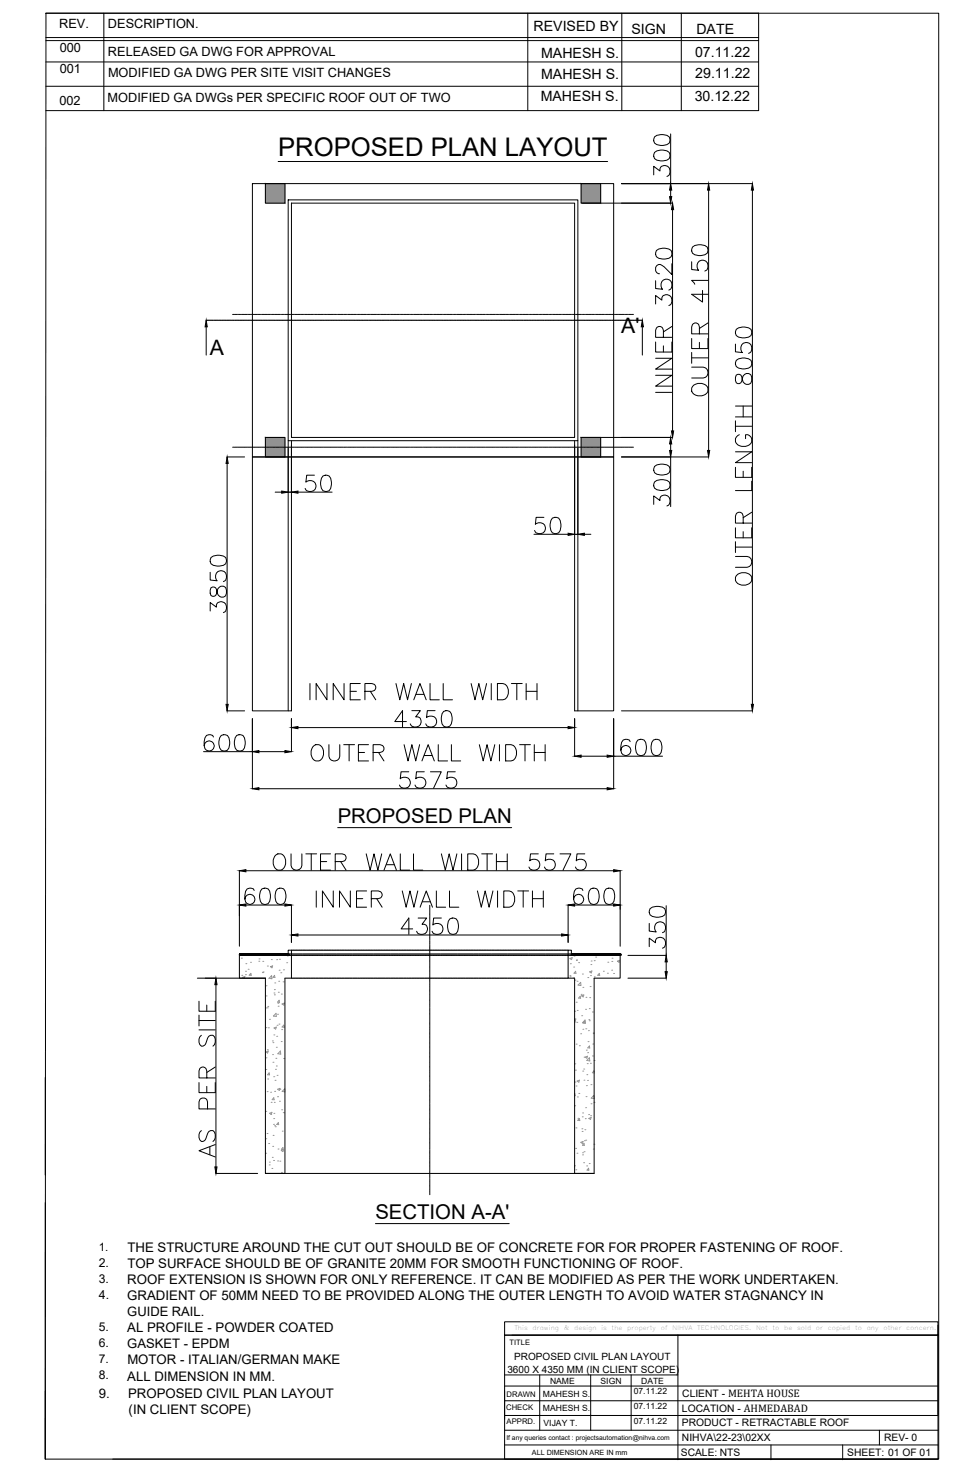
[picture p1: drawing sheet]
<svg xmlns="http://www.w3.org/2000/svg" width="610mm" height="914mm" viewBox="0 0 610 914" stroke-linecap="round" stroke-linejoin="round" font-family="sans-serif">
<!-- layer: 0 -->
<g fill="#939598" stroke="#939598" stroke-width=".62">
<path d="M166 273l12 12v-12zM166 273l12 12h-12z"/>
<path d="M363 273l12 12v-12zM363 273l12 12h-12z"/>
<path d="M166 115l12 12v-12zM166 115l12 12h-12z"/>
<path d="M363 115l12 12v-12zM363 115l12 12h-12z"/>
</g>
<g fill="none" stroke="#000" stroke-width=".62">
<path d="M29 8h557v903h-558zM29 8h445v61h-445M65 8v61M330 8v61M388 8v61M426 8v61M29 39h445M29 23h445M29 25h445M29 54h445M409 95a8 8 0 0 1 9 0 3 3 0 0 1-1 5 9 9 0 0 1-8-1l-1-1zM409 86a8 8 0 0 1 9 0 3 3 0 0 1-1 4 8 8 0 0 1-8-1l-1-1z"/>
<path d="M419 84v31M158 115h225v170h-225zM166 115h12v12h-12zM363 115h12v12h-12zM388 115h82M408 109v-5l4 3a3 3 0 0 1 4-4 3 3 0 0 1 2 5v1l-1 1M419 119v4M443 119v162M470 119v321M180 125h181v150h-181zM182 127h177v146h-177zM364 127h56"/>
<path d="M420 131v138M410 156a8 8 0 0 1 9 0 3 3 0 0 1-1 5 9 9 0 0 1-8-1l-1-1zM433 154a8 8 0 0 1 9 0 3 3 0 0 1-2 5 8 8 0 0 1-7-1l-1-1zM409 175v5l5 1a4 4 0 0 1 0-6 4 4 0 0 1 5 1 4 4 0 0 1-1 5M420 165v6l-5-4a3 3 0 0 0-5-1l-1 1v2l1 2h2M432 163v5l4 1a4 4 0 0 1 0-6 4 4 0 0 1 6 1 4 4 0 0 1-2 5M442 175h-10l2 3M409 190v-5l4 2a3 3 0 0 1 4-3 3 3 0 0 1 3 4l-1 2-1 1M439 181v8l-7-5h10M129 204v18M401 204v18M409 214v6h11v-6"/>
<path d="M414 211v-6a2.3 2.3 0 0 0-4 0l-1 6h11M414 216v4M420 204l-6 3M432 211v7h10v-7M437 209l-1-6a2.3 2.3 0 0 0-3 0l-1 6h10M437 214v4M442 202l-5 3M459 215v5h5a4 4 0 0 1 0-5 4 4 0 0 1 5 1 4 4 0 0 1-1 5M460 206a8 8 0 0 1 9 0 3 3 0 0 1-1 5 8 8 0 0 1-8-1l-1-2zM409 234h11l-11 7h11M409 224h11l-11 7h11M432 229h7a3 3 0 0 1 3 4 3 3 0 0 1-3 3h-7"/>
<path d="M432 224h10M432 220v7M460 234a4 4 0 0 0 1 6h1a5 5 0 0 0 2-5 2.8 2.8 0 0 1 3-2 2.8 2.8 0 0 1 3 3v2a2.9 2.9 0 0 1-4 2 2.9 2.9 0 0 1-2-3l-1-2a2.1 2.1 0 0 0-3-1zM460 225a8 8 0 0 1 9 0 3 3 0 0 1-1 5 8 8 0 0 1-8-1l-1-2zM409 245h11M433 240a5 5 0 0 1 6 0 5 5 0 0 1 3 4 6 6 0 0 1-10 0v-2zM459 254h11M464 254v6M166 273h12v12h-12zM180 275v169M182 275v169h-24v-159h225v159h-24v-169M361 275v169"/>
<path d="M363 273h12v12h-12zM364 273h56M419 277v4M459 263v7M459 266h11M459 260h11M462 272a4 4 0 0 0-3 4 4 4 0 0 0 4 3 4 4 0 0 0 5-1 4 4 0 0 0 1-5l-2-1h-1v2M142 285h11M142 289v151M196 297h-4l-1 4a4 4 0 0 1 5 0 4 4 0 0 1 0 5 4 4 0 0 1-5-1M202 297a3 3 0 0 1 5 2 9 9 0 0 1-1 7 3 3 0 0 1-5-1 8 8 0 0 1 1-8zM388 285h55"/>
<path d="M409 291a8 8 0 0 1 9 0 3 3 0 0 1-1 5 9 9 0 0 1-8-1l-1-1zM419 285v31M459 292v6h11v-6M459 282h11l-11 7h11M464 294v4M172 307h4M180 307h2M186 307h21M408 315v-5l4 3a3 3 0 0 1 4-4 3 3 0 0 1 2 5v1l-1 1M409 301a8 8 0 0 1 9 0 3 3 0 0 1-1 5 8 8 0 0 1-8-1l-1-2zM470 301v5h-11M470 320l-6 3"/>
<path d="M334 334h21M340 323h-5l-1 4a4 4 0 0 1 6 0 4 4 0 0 1-1 6 4 4 0 0 1-5-2M345 324a3 3 0 0 1 5 1 9 9 0 0 1-1 8 3 3 0 0 1-5-2 8 8 0 0 1 1-7zM359 334h2M365 334h4M459 330v6h11v-6M459 338v7M464 327v-6a2.3 2.3 0 0 0-4 0l-1 6h11M464 332v4M131 357v5l5 1a4 4 0 0 1 0-6 4 4 0 0 1 5 1 4 4 0 0 1-1 5M132 348a8 8 0 0 1 9 0 3 3 0 0 1-1 5 9 9 0 0 1-8-1l-1-1zM459 348h8a3 3 0 0 1 3 3 3 3 0 0 1-3 3h-8"/>
<path d="M459 342h11M461 359a5 5 0 0 1 5-1 5 5 0 0 1 4 5 6 6 0 0 1-11 0v-2zM132 367a4 4 0 0 0 1 5h1a5 5 0 0 0 2-4 2.8 2.8 0 0 1 3-2 2.8 2.8 0 0 1 2 3v2a2.9 2.9 0 0 1-3 2 2.9 2.9 0 0 1-2-3l-1-2a2.1 2.1 0 0 0-3-1zM131 382v-6l4 3a3 3 0 0 1 4-3 3 3 0 0 1 2 4v2l-1 1M194 427v10M204 427v10l-7-10v10M215 427v10l-7-10v10M219 432h4M225 427h-6v10h6M228 432l6-1a2.4 2.4 0 0 0 0-4h-6v10M231 432l4 5M247 427l3 10 2-10 3 10 2-10"/>
<path d="M258 437l4-10 4 10M260 434h5M269 427v10h5M277 427v10h6M294 427l3 10 2-10 2 10 3-10M307 427v10M311 427h3a5 5 0 0 1 4 5 5 5 0 0 1-4 5h-3zM319 427h7M323 427v10M329 432h6M329 427v10M335 427v10"/>
<path d="M138 459a3 3 0 0 1 5 2 9 9 0 0 1-1 8 3 3 0 0 1-5-2 8 8 0 0 1 1-8zM142 444h11M148 459a3 3 0 0 1 5 2 9 9 0 0 1-1 8 3 3 0 0 1-5-2 9 9 0 0 1 1-8zM158 449v44M182 449v21M186 454h169M254 451h-7l4-7v10M257 444h6l-3 4a3 3 0 0 1 3 4 3 3 0 0 1-4 2h-2l-1-2M272 444h-5l-1 4a4 4 0 0 1 6 0 4 4 0 0 1-1 6 4 4 0 0 1-5-2M277 444a3 3 0 0 1 5 2 8 8 0 0 1-1 8 3 3 0 0 1-5-2 9 9 0 0 1 1-8zM359 449v23M383 449v44"/>
<path d="M388 444h82M127 469h31M133 460a3 3 0 0 0-4-1 8 8 0 0 0 0 10 3 3 0 0 0 5-2 3 3 0 0 0-3-4 3 3 0 0 0-3 3M162 469h16M195 467a4 4 0 0 1 5-2 4 4 0 0 1 2 4 4 4 0 0 1-1 5 4 4 0 0 1-5 1 6 6 0 0 1-1-8zM205 465v7a3 3 0 0 0 4 3 3 3 0 0 0 3-3v-7M215 465h6M218 465v10M224 470h4M230 465h-6v10h6M233 470l6-1a2.3 2.3 0 0 0 0-3l-6-1v10M236 470l4 5"/>
<path d="M252 465l3 10 2-10 3 10 2-10M264 475l3-10 4 10M265 472h5M274 465v10h6M282 465v10h6M299 465l3 10 2-10 3 10 2-10M312 465v10M316 465h3a5 5 0 0 1 4 5 5 5 0 0 1-4 5h-3zM325 465h6M328 465v10M334 470h6M334 465v10"/>
<path d="M340 465v10M363 472h16M383 472h31M394 463a2.9 2.9 0 0 0-3-1 2.9 2.9 0 0 0-3 2 7 7 0 0 0 1 7 3 3 0 0 0 5-1 3 3 0 0 0-2-4 3 3 0 0 0-4 3M398 462a3 3 0 0 1 5 2 9 9 0 0 1-1 7 3 3 0 0 1-5-1 9 9 0 0 1 1-8zM408 462a3 3 0 0 1 5 2 8 8 0 0 1-1 7 3 3 0 0 1-5-1 9 9 0 0 1 1-8zM162 493h217M255 482h-5v4a4 4 0 0 1 5 0 4 4 0 0 1 0 6 4 4 0 0 1-5-2M265 482h-5v4a4 4 0 0 1 5 0 4 4 0 0 1-1 6 4 4 0 0 1-5-2M269 482h7l-5 10M284 482h-4l-1 4a4 4 0 0 1 5 0 4 4 0 0 1 0 6 4 4 0 0 1-5-2M211 517h109"/>
<path d="M172 535a4 4 0 0 1 4-2 4 4 0 0 1 2 4 4 4 0 0 1-1 5 4 4 0 0 1-4 1 6 6 0 0 1-1-8zM182 533v8a3 3 0 0 0 3 3 3 3 0 0 0 4-3v-8M191 533h7M194 533v10M200 538h4M206 533h-6v10h6M209 538h6a2.4 2.4 0 0 0 0-4l-6-1v10M213 538l3 5M229 533l2 10 3-10 2 10 2-10M250 533v10h6M258 533v10h6M276 533l2 10 3-10 2 10 2-10"/>
<path d="M288 533v10M292 533h4a5 5 0 0 1 3 5 5 5 0 0 1-3 5h-4zM301 533h7M304 533v10M310 538h7M310 533v10M317 533v10M336 533h-5v5a4 4 0 0 1 5 0 4 4 0 0 1 0 5 4 4 0 0 1-6-1M346 533h-5v5a4 4 0 0 1 5 0 4 4 0 0 1-1 5 4 4 0 0 1-5-1M350 533h7l-5 10M365 533h-5v5a4 4 0 0 1 5 0 4 4 0 0 1 0 5 4 4 0 0 1-6-1M150 544v47"/>
<path d="M154 544h229M159 556a2.9 2.9 0 0 0-3-1 2.9 2.9 0 0 0-3 2 7 7 0 0 0 1 7 3 3 0 0 0 5-1 3 3 0 0 0-2-4 3 3 0 0 0-4 3M164 555a3 3 0 0 1 4 2 9 9 0 0 1-1 7 3 3 0 0 1-4-1 8 8 0 0 1 1-8zM173 555a3 3 0 0 1 5 2 8 8 0 0 1-1 7 3 3 0 0 1-5-1 9 9 0 0 1 1-8zM198 556v11M208 556v11l-7-11v11M219 556v11l-7-11v11M229 556h-6v11h6M240 543l4-10 4 10M241 540h5M251 556l3 11 2-11 3 11 2-11M273 556v11h5"/>
<path d="M281 556v11h6M298 556l3 11 2-11 2 11 3-11M311 556v11M315 556h3a5 5 0 0 1 4 6 5 5 0 0 1-4 5h-3zM323 556h7M327 556v11M333 556v11M339 556v11M364 556a2.9 2.9 0 0 0-3-1 2.9 2.9 0 0 0-2 2 7 7 0 0 0 1 7 3 3 0 0 0 4-1 3 3 0 0 0-2-4 3 3 0 0 0-4 3M369 555a3 3 0 0 1 5 2 9 9 0 0 1-1 7 3 3 0 0 1-5-1 8 8 0 0 1 1-8zM379 555a3 3 0 0 1 4 2 9 9 0 0 1-1 7 3 3 0 0 1-4-1 9 9 0 0 1 1-8zM387 544v47"/>
<path d="M154 565h24M182 565v24M223 561h4M232 561h6a2.3 2.3 0 0 0 0-4l-6-1v11M235 561l4 6M261 573h5l-2 4a3 3 0 0 1 3 4 3 3 0 0 1-4 3l-2-1-1-1M262 567l4-11 4 11M264 563h5M276 573h-5l-1 5a4 4 0 0 1 6 0 4 4 0 0 1-1 5 4 4 0 0 1-5-1M281 574a3 3 0 0 1 5 1 9 9 0 0 1-1 8 3 3 0 0 1-5-1 9 9 0 0 1 1-8zM333 561h6M355 565v24"/>
<path d="M359 565h24M406 577v5h4a4 4 0 0 1 0-5 4 4 0 0 1 5 0 4 4 0 0 1-1 6M406 568a8 8 0 0 1 9 0 3 3 0 0 1-1 4 8 8 0 0 1-8-1v-1zM416 566v31M150 596h.1M150 596h30v1h-30zM150 597h.1M150 596v1M150 596h1M151 596h.1M151 597h.1M151 597h-1"/>
<path d="M151 596h-1M151 596v1M151 596l-1 1M152 596h.1M152 597h.1M152 596l-1 1M152 596h-1M152 596v1M153 596h.1M153 596h-1M153 596l-1 1M153 597h.1"/>
<path d="M153 596v1M153 596l-1 1 2-1M154 596h.1M154 596h-1M154 597h-1M154 597h.1M154 596l-1 1M154 596v1M155 596l-1 1M155 596h-1M155 596h.1M155 597h.1"/>
<path d="M155 597h-1M155 596v1M156 596h.1M156 596l-1 1M156 597h.1M156 596v1M156 596h-1M157 596h.1M157 596h-1M157 596v1M157 596l-1 1M157 597h.1"/>
<path d="M157 596l-1 1 1-1M158 596h.1M158 597h.1M158 596l-1 1M158 596h-1M158 596l-1 1 1-1M158 596v1M159 596h.1M159 597h.1M159 596h-1M159 597h-1M159 596l-1 1"/>
<path d="M159 596v1M160 596h.1M160 596l-1 1M160 596h-1M160 597h.1M160 596v1M161 597h.1M161 596l-1 1M161 596h-1M161 596h.1M161 596v1M162 596h.1"/>
<path d="M162 596h-1M162 597h.1M162 596l-1 1M162 596l-1 1 1-1M162 596v1M163 596h.1M163 596l-1 1M163 597h.1M163 596v1M164 597h.1M164 596h.1M164 596l-1 1"/>
<path d="M164 596h-1M164 596v1M165 596h.1M165 597h.1M165 596l-1 1M165 596h-1M165 596v1M166 596h.1M166 596h-1M166 597h.1M166 596l-1 1M166 596v1"/>
<path d="M167 596h.1M167 596h-1M167 596l-1 1M167 597h.1M167 596v1M168 597h.1M168 596h.1M168 596h-1M168 597h-1M168 596l-1 1M168 596v1M169 596h.1"/>
<path d="M169 597h.1M169 596h-1M169 596l-1 1M169 596v1M170 596h.1M170 596l-1 1M170 597h.1M170 596v1M171 597h.1M171 596h.1M171 596h-1M171 596l-1 1"/>
<path d="M171 596v1M172 596h.1M172 597h.1M172 596h-1M172 596l-1 1M172 597l1-1-1 1M172 596v1M173 596h.1M173 596h-1M173 597h.1M173 596v1M173 596l-1 1"/>
<path d="M174 596h.1M174 596h-1M174 597h.1M174 596l-1 1M174 596v1M175 596h.1M175 596l-1 1M175 597h-1M175 597h.1M175 596v1M175 596h1M176 596h.1"/>
<path d="M176 597h.1M176 596h-1M176 596l-1 1M176 596v1M177 596h.1M177 596l-1 1M177 597h.1M177 596l-1 1 1-1v1M177 596h1M177 596v1M178 597h.1M178 596h-1"/>
<path d="M178 596h.1M178 596l-1 1M178 596v1M178 596h1M179 596h-1M179 597h-1M179 596h.1M179 597h.1M179 596v1M179 596l-1 1M180 596h.1M180 596h-1"/>
<path d="M180 597h.1M180 596l-1 1M180 597v-4h2v18h-4v122h-12v-122M180 597h-30v14h16M186 584h165M258 580h-7l4-7v11M355 593h2v4h30v14h-16v122h-12v-122h-4zM357 596h.1M357 596h30v1h-30zM357 597h.1M357 596v1M358 596h-1"/>
<path d="M358 597h.1M358 596h.1M358 596l-1 1M358 596v1M359 596h.1M359 596l-1 1M359 597h.1M359 596h-1M359 596v1M360 596h.1M360 597h.1M360 596h-1"/>
<path d="M360 596l-1 1M360 596v1M360 597l1-1v1M361 596h.1M361 597h.1M361 596l-1 1M361 596h-1M361 596v1M362 596h.1M362 597h.1M362 596h-1M362 597h-1"/>
<path d="M362 596l-1 1M362 596v1M363 597h.1M363 596h.1M363 596h-1M363 596l-1 1M363 596v1M364 596h.1M364 596h-1M364 597h.1M364 596l-1 1M364 596v1"/>
<path d="M365 597h.1M365 596h.1M365 597h-1M365 596h-1M365 596v1M365 596l-1 1M366 596h.1M366 597h.1M366 597h-1M366 596l-1 1M366 596h-1M366 596v1"/>
<path d="M367 596h.1M367 597h-1M367 597h.1M367 596l-1 1M367 596v1M368 596h.1M368 597h.1M368 596h-1M368 596l-1 1M368 596v1M369 596h.1M369 597h.1"/>
<path d="M369 596l-2 1M369 596h-1M369 596l-1 1M369 596v1M370 596h.1M370 596h-1M370 596l-1 1M370 597h.1M370 596v1M371 596h.1M371 596h-1M371 596l-1 1"/>
<path d="M371 597h.1M371 596v1M372 596h.1M372 597h-1M372 597h.1M372 596h-1M372 596l-1 1M372 596v1M373 596h.1M373 596l-1 1M373 597h.1M373 596v1"/>
<path d="M374 596h.1M374 596l-1 1M374 597h.1M374 596h-1M374 596v1M375 596h.1M375 596l-1 1M375 596h-1M375 596v1M375 597h.1M375 596l-1 1 1-1M376 596h.1"/>
<path d="M376 597h.1M376 596l-1 1M376 596h-1M376 597h-1M376 596v1M377 596h.1M377 597h.1M377 596l-1 1M377 596h-1M377 596v1M378 596h.1M378 596h-1"/>
<path d="M378 596l-1 1M378 597h.1M378 596v1M379 596h.1M379 597h-1M379 596l-1 1M379 597h.1M379 596v1M380 596h.1M380 596l-1 1M380 597h.1M380 597h-1"/>
<path d="M380 596v1M381 597h.1M381 596l-1 1M381 596h.1M381 596v1M381 596h-1M382 596h.1M382 596h-1M382 597h.1M382 596l-1 1M382 596v1M383 596h.1"/>
<path d="M383 597h.1M383 596l-1 1M383 596h-1M383 596v1M384 597h.1M384 596h.1M384 596h-1M384 596l-1 1 1-1v1M385 596h.1M385 596l-1 1M385 596h-1M385 597h.1"/>
<path d="M385 596v1M386 596h.1M386 597h.1M386 596h-1M386 596v1M386 596l-1 1M387 596h.1M387 596h-1M387 597h.1M387 597h-1M387 596l-1 1M387 596v1"/>
<path d="M392 597h24M406 591v-5l3 3a3 3 0 0 1 4-4 3 3 0 0 1 3 5l-1 1-1 1M123 611h43M135 615v114M392 611h24M416 601v6M124 625v7h10v-7M124 637h10M124 634v7M129 628v4M124 643h10M126 647a4 4 0 0 0-2 3 4 4 0 0 0 3 3l1-1 2-3a2.5 2.5 0 0 1 2-2 2.5 2.5 0 0 1 2 1 5 5 0 0 1-1 5"/>
<path d="M28 673v61M124 676v6h10v-6M129 673v-6a2.3 2.3 0 0 0-4 0l-1 6h10M129 679v3M134 666l-5 4M130 693v-5a2.7 2.7 0 0 0-3-2 2.7 2.7 0 0 0-3 2v5h10M126 706a4 4 0 0 0-2 4 4 4 0 0 0 3 3l1-1 2-4a2.5 2.5 0 0 1 1-2 2.5 2.5 0 0 1 3 1 5 5 0 0 1-1 6M131 716v5M134 715l-10 4 10 4M135 733h26M166 733h205M28 751v160"/>
<path d="M234 764h84M315 826h271v8h-271zM315 834h271v77h-271zM320 834h266M423 834v78M586 828v56M315 859h108M337 859v34M369 859v34M394 859v34M315 869v18M315 875h271"/>
<path d="M315 866h271M315 893h271M315 884h271M549 893v10M70 911h516M315 903h271M482 903v9M526 903v9"/>
</g>
<g fill="#000" stroke="#000" stroke-width=".62">
<path d="M419 115l1 4h-2zM443 115v4h-1zM470 115l1 4h-2zM418 123h2l-1 4zM420 127l1 4h-2zM129 200v4h-1zM401 200l1 4h-1zM419 273l1 4h-2zM419 269h2l-1 4zM142 285l1 4h-2zM418 281h2l-1 4zM442 281h1v4z"/>
<path d="M176 307h4l-4 1zM182 307h4v1zM355 333l4 1h-4zM361 334l4-1v1zM141 440h2l-1 4zM469 440h2l-1 4zM182 454h4v1zM355 454h4l-4 1zM158 469h4v1zM178 469h4l-4 1zM359 472h4v1zM379 472h4l-4 1z"/>
<path d="M158 493l4-1v1zM379 492l4 1h-4zM150 544l4-1v2zM383 543l4 1-4 1zM150 565h4v1zM178 565h4l-4 1zM355 565h4v1zM383 565h4l-4 1zM182 584l4-1v2zM351 583l4 1-4 1zM135 611l1 4h-2zM415 607h2l-1 4z"/>
<path d="M416 597l1 4h-2zM134 729h2l-1 4z"/>
</g>
<!-- layer: OSY -->
<g fill="none" stroke="#000" stroke-width=".62">
<path d="M145 196h1M146 196h1M147 196h1M148 196h1M149 196h1M151 196h.1M151 196h1M153 196h.1M153 196h1M155 196h.1M155 196h1M157 196h.1"/>
<path d="M157 196h2M159 196h.1M159 196h2M161 196h.1M161 196h2M163 196h.1M163 196h2M165 196h.1M166 196h1M167 196h.1M168 196h1M169 196h.1"/>
<path d="M170 196h1M171 196h.1M172 196h1M173 196h1M174 196h1M175 196h1M176 196h1M177 196h1M178 196h1M179 196h1M180 196h1M182 196h.1"/>
<path d="M182 196h1M184 196h.1M184 196h1M186 196h.1M186 196h1M188 196h.1M188 196h2M190 196h.1M190 196h2M192 196h.1M192 196h2M194 196h.1"/>
<path d="M194 196h2M196 196h.1M197 196h1M198 196h.1M199 196h1M200 196h.1M201 196h1M202 196h.1M203 196h1M204 196h1M205 196h1M206 196h1"/>
<path d="M207 196h1M208 196h1M209 196h1M210 196h1M211 196h1M213 196h.1M213 196h1M215 196h.1M215 196h1M217 196h.1M217 196h1M219 196h.1"/>
<path d="M219 196h2M221 196h.1M221 196h2M223 196h.1M223 196h2M225 196h.1M225 196h2M227 196h.1M227 196h2M229 196h.1M230 196h1M231 196h.1"/>
<path d="M232 196h1M233 196h.1M234 196h1M235 196h1M236 196h1M237 196h1M238 196h1M239 196h1M240 196h1M241 196h1M242 196h1M244 196h.1"/>
<path d="M244 196h1M246 196h.1M246 196h1M248 196h.1M248 196h1M250 196h.1M250 196h2M252 196h.1M252 196h2M254 196h.1M254 196h2M256 196h.1"/>
<path d="M256 196h2M258 196h.1M258 196h2M260 196h.1M261 196h1M262 196h.1M263 196h1M264 196h.1M265 196h1M266 196h.1M267 196h1M268 196h1"/>
<path d="M269 196h1M270 196h1M271 196h1M272 196h1M273 196h1M274 196h1M275 196h1M277 196h.1M277 196h1M279 196h.1M279 196h1M281 196h.1"/>
<path d="M281 196h1M283 196h.1M283 196h2M285 196h.1M285 196h2M287 196h.1M287 196h2M289 196h.1M289 196h2M291 196h.1M292 196h1M293 196h.1"/>
<path d="M294 196h1M295 196h.1M296 196h1M297 196h.1M298 196h1M299 196h1M300 196h1M301 196h1M302 196h1M303 196h1M304 196h1M305 196h1"/>
<path d="M306 196h1M308 196h.1M308 196h1M310 196h.1M310 196h1M312 196h.1M312 196h1M314 196h.1M314 196h2M316 196h.1M316 196h2M318 196h.1"/>
<path d="M318 196h2M320 196h.1M320 196h2M322 196h.1M322 196h2M324 196h.1M325 196h1M326 196h.1M327 196h1M328 196h.1M329 196h1M330 196h.1"/>
<path d="M331 196h1M332 196h1M333 196h1M334 196h1M335 196h1M336 196h1M337 196h1M338 196h1M339 196h1M341 196h.1M341 196h1M343 196h.1"/>
<path d="M343 196h1M345 196h.1M345 196h1M347 196h.1M347 196h2M349 196h.1M349 196h2M351 196h.1M351 196h2M353 196h.1M353 196h2M355 196h.1"/>
<path d="M356 196h1M357 196h.1M358 196h1M359 196h.1M360 196h1M361 196h.1M362 196h1M363 196h1M364 196h1M365 196h1M366 196h1M367 196h1"/>
<path d="M368 196h1M369 196h1M370 196h1M372 196h.1M372 196h1M374 196h.1M374 196h1M376 196h.1M376 196h1M378 196h.1M378 196h2M380 196h.1"/>
<path d="M380 196h2M382 196h.1M382 196h2M384 196h.1M384 196h2M386 196h.1M387 196h1M388 196h.1M389 196h1M390 196h.1M391 196h1M392 196h.1"/>
<path d="M393 196h1M394 196h1M395 196h1M145 279h1M146 279h1M147 279h1M148 279h1M149 279h1M151 279h.1M151 279h1M153 279h.1M153 279h1"/>
<path d="M155 279h.1M155 279h1M157 279h.1M157 279h2M159 279h.1M159 279h2M161 279h.1M161 279h2M163 279h.1M163 279h2M165 279h.1M166 279h1"/>
<path d="M167 279h.1M168 279h1M169 279h.1M170 279h1M171 279h.1M172 279h1M173 279h1M174 279h1M175 279h1M176 279h1M177 279h1M178 279h1"/>
<path d="M179 279h1M180 279h1M182 279h.1M182 279h1M184 279h.1M184 279h1M186 279h.1M186 279h1M188 279h.1M188 279h2M190 279h.1M190 279h2"/>
<path d="M192 279h.1M192 279h2M194 279h.1M194 279h2M196 279h.1M197 279h1M198 279h.1M199 279h1M200 279h.1M201 279h1M202 279h.1M203 279h1"/>
<path d="M204 279h1M205 279h1M206 279h1M207 279h1M208 279h1M209 279h1M210 279h1M211 279h1M213 279h.1M213 279h1M215 279h.1M215 279h1"/>
<path d="M217 279h.1M217 279h1M219 279h.1M219 279h2M221 279h.1M221 279h2M223 279h.1M223 279h2M225 279h.1M225 279h2M227 279h.1M227 279h2"/>
<path d="M229 279h.1M230 279h1M231 279h.1M232 279h1M233 279h.1M234 279h1M235 279h1M236 279h1M237 279h1M238 279h1M239 279h1M240 279h1"/>
<path d="M241 279h1M242 279h1M244 279h.1M244 279h1M246 279h.1M246 279h1M248 279h.1M248 279h1M250 279h.1M250 279h2M252 279h.1M252 279h2"/>
<path d="M254 279h.1M254 279h2M256 279h.1M256 279h2M258 279h.1M258 279h2M260 279h.1M261 279h1M262 279h.1M263 279h1M264 279h.1M265 279h1"/>
<path d="M266 279h.1M267 279h1M268 279h1M269 279h1M270 279h1M271 279h1M272 279h1M273 279h1M274 279h1M275 279h1M277 279h.1M277 279h1"/>
<path d="M279 279h.1M279 279h1M281 279h.1M281 279h1M283 279h.1M283 279h2M285 279h.1M285 279h2M287 279h.1M287 279h2M289 279h.1M289 279h2"/>
<path d="M291 279h.1M292 279h1M293 279h.1M294 279h1M295 279h.1M296 279h1M297 279h.1M298 279h1M299 279h1M300 279h1M301 279h1M302 279h1"/>
<path d="M303 279h1M304 279h1M305 279h1M306 279h1M308 279h.1M308 279h1M310 279h.1M310 279h1M312 279h.1M312 279h1M314 279h.1M314 279h2"/>
<path d="M316 279h.1M316 279h2M318 279h.1M318 279h2M320 279h.1M320 279h2M322 279h.1M322 279h2M324 279h.1M325 279h1M326 279h.1M327 279h1"/>
<path d="M328 279h.1M329 279h1M330 279h.1M331 279h1M332 279h1M333 279h1M334 279h1M335 279h1M336 279h1M337 279h1M338 279h1M339 279h1"/>
<path d="M341 279h.1M341 279h1M343 279h.1M343 279h1M345 279h.1M345 279h1M347 279h.1M347 279h2M349 279h.1M349 279h2M351 279h.1M351 279h2"/>
<path d="M353 279h.1M353 279h2M355 279h.1M356 279h1M357 279h.1M358 279h1M359 279h.1M360 279h1M361 279h.1M362 279h1M363 279h1M364 279h1"/>
<path d="M365 279h1M366 279h1M367 279h1M368 279h1M369 279h1M370 279h1M372 279h.1M372 279h1M374 279h.1M374 279h1M376 279h.1M376 279h1"/>
<path d="M378 279h.1M378 279h2M380 279h.1M380 279h2M382 279h.1M382 279h2M384 279h.1M384 279h2M386 279h.1M387 279h1M388 279h.1M389 279h1"/>
<path d="M390 279h.1M391 279h1M392 279h.1M393 279h1M394 279h1M395 279h1M268 565v2M268 567h.1M268 567v2M268 569h.1M268 569v2M268 571h.1"/>
<path d="M268 572v1M268 573h.1M268 574v1M268 575h.1M268 576v1M268 577h.1M268 578v1M268 579v1M268 580v1M268 581v1M268 582v1M268 583v1"/>
<path d="M268 584v1M268 585v1M268 586v1M268 588h.1M268 588v1M268 590h.1M268 590v1M268 592h.1M268 592v1M268 594h.1M268 594v2M268 596h.1"/>
<path d="M268 596v2M268 598h.1M268 598v2M268 600h.1M268 600v2M268 602h.1M268 602v2M268 604h.1M268 605v1M268 606h.1M268 607v1M268 608h.1"/>
<path d="M268 609v1M268 610h.1M268 611v1M268 612v1M268 613v1M268 614v1M268 615v1M268 616v1M268 617v1M268 618v1M268 619v1M268 621h.1"/>
<path d="M268 621v1M268 623h.1M268 623v1M268 625h.1M268 625v1M268 627h.1M268 627v2M268 629h.1M268 629v2M268 631h.1M268 631v2M268 633h.1"/>
<path d="M268 633v2M268 635h.1M268 636v1M268 637h.1M268 638v1M268 639h.1M268 640v1M268 641h.1M268 642v1M268 643v1M268 644v1M268 645v1"/>
<path d="M268 646v1M268 647v1M268 648v1M268 649v1M268 650v1M268 652h.1M268 652v1M268 654h.1M268 654v1M268 656h.1M268 656v1M268 658h.1"/>
<path d="M268 658v2M268 660h.1M268 660v2M268 662h.1M268 662v2M268 664h.1M268 664v2M268 666h.1M268 667v1M268 668h.1M268 669v1M268 670h.1"/>
<path d="M268 671v1M268 672h.1M268 673v1M268 674v1M268 675v1M268 676v1M268 677v1M268 678v1M268 679v1M268 680v1M268 681v1M268 683h.1"/>
<path d="M268 683v1M268 685h.1M268 685v1M268 687h.1M268 687v1M268 689h.1M268 689v2M268 691h.1M268 691v2M268 693h.1M268 693v2M268 695h.1"/>
<path d="M268 695v2M268 697h.1M268 698v1M268 699h.1M268 700v1M268 701h.1M268 702v1M268 703h.1M268 704v1M268 705v1M268 706v1M268 707v1"/>
<path d="M268 708v1M268 709v1M268 710v1M268 711v1M268 712v1M268 714h.1M268 714v1M268 716h.1M268 716v1M268 718h.1M268 718v1M268 720h.1"/>
<path d="M268 720v2M268 722h.1M268 722v2M268 724h.1M268 724v2M268 726h.1M268 726v2M268 728h.1M268 729v1M268 730h.1M268 731v1M268 732h.1"/>
<path d="M268 733v1M268 734h.1M268 735v1M268 736v1M268 737v1M268 738v1M268 739v1M268 740v1M268 741v1M268 742v1M268 743v1M268 745h.1"/>
<path d="M268 745v1"/>
</g>
<!-- layer: 0 -->
<g fill="none" stroke="#939598" stroke-width=".62">
<path d="M151 598h.1M162 599h.1M169 599h.1M173 599h.1M175 599h.1M179 597h.1M356 599l1-1v1zM359 597h.1M360 600h.1M372 598h.1M382 599h.1M151 609h.1"/>
<path d="M152 611v-1h1v1M153 609h.1M153 607h.1M154 602h.1M155 605h.1M156 608h.1M156 601h.1M157 608v1h-1zM162 600h.1M164 607h.1M164 600h.1M166 616h.1"/>
<path d="M167 603h.1M169 604l1-1v1zM170 609v2h-2zM171 618h.1M171 609l1 2-2-1zM172 614h.1M174 620h.1M174 613h.1M174 606h.1M175 608h.1M177 613h.1M177 606h.1"/>
<path d="M179 601h.1M356 609h.1M356 610h.1M356 602h.1M358 611h.1M358 604h.1M359 612h.1M359 607l1 1h-1l1-1M360 613h.1M361 601h.1M363 614v2l-2-1zM364 608h.1"/>
<path d="M364 617h.1M367 611h.1M368 607l2-1-1 2zM369 616h.1M369 609h.1M369 602h.1M369 600h.1M371 600h.1M371 610h.1M374 608l1 1h-2zM377 607h.1M379 608h.1"/>
<path d="M380 601h.1M382 606h.1M382 600h.1M383 608h.1M386 600h1v1zM166 630h.1M166 622h.1M167 629h.1M168 637h.1M171 620h.1M171 621h.1M172 633l1 2h-2z"/>
<path d="M173 634h.1M174 627h.1M174 628h.1M174 640h.1M174 625l1 1h-2zM176 621h.1M176 627h2l-1 1zM359 637l1-1-1 2v-1M359 632h.1M359 638h.1M360 626h.1M360 639h.1"/>
<path d="M361 631h.1M362 622l1 1h-2zM363 621h.1M363 622l2-1-1 2zM363 634h.1M365 637l1 2h-2zM365 639v-1l-1 1h2M366 630h.1M366 623h.1M368 637h.1M368 630h.1M368 638h.1"/>
<path d="M368 623h.1M370 632h.1M166 642h.1M166 657l2-1-1 2zM167 656h.1M168 642h.1M170 650h.1M170 659h.1M170 651h.1M171 646h.1M171 642h2l-1 1zM173 654h.1"/>
<path d="M173 647h.1M173 640h.1M175 656v2h-1zM176 651h.1M176 643h.1M177 640v2l-1-1zM360 652h.1M362 653h.1M363 646h.1M364 643h.1M366 643h.1M366 656h.1"/>
<path d="M367 660h-1l1 1v-1M367 657h.1M367 651h.1M368 644h.1M368 653v2l-1-1zM370 660h.1M370 652h.1M371 645v1M166 668h.1M166 661h.1M167 674h.1M168 670v1h-1z"/>
<path d="M170 663h.1M171 673h.1M172 675h.1M172 668h.1M172 661h.1M173 666h.1M173 672h.1M177 661h.1M359 664h.1M359 676h.1M359 668h.1M360 678h.1"/>
<path d="M360 675h2v1zM364 669h.1M365 668h.1M365 675h.1M365 660h.1M366 678h.1M367 671h.1M367 664h.1M367 675h.1M368 661v2l-1-1zM369 664h.1M369 677h.1"/>
<path d="M371 662h.1M371 669l-1 1h1M166 694h.1M167 682h.1M168 695h2l-1 1zM169 682h.1M169 696h.1M169 689h.1M171 699h.1M171 686v1h-1zM171 695h.1M171 689h.1"/>
<path d="M172 682h.1M173 685h.1M173 680h2l-1 1zM175 688h.1M175 680h.1M176 693h.1M177 695h.1M178 681v-1l-2 2h2M359 683v1M359 691h.1M361 685h.1M361 699h.1"/>
<path d="M362 683h.1M362 699v1h-1zM364 698h.1M364 695h.1M366 699h.1M366 692h.1M366 685h.1M368 696h.1M368 699l1-1v1zM369 697h.1M369 689h.1M371 689h.1"/>
<path d="M371 686v-2l-2 2h2M166 711h.1M167 708h.1M168 714h.1M170 716h.1M171 709h.1M171 702h.1M171 703h.1M172 704h.1M174 718h.1M174 701v1h-1zM176 719l1-1v1z"/>
<path d="M176 707h.1M177 717v1h-1zM360 717h.1M360 704h.1M363 713h1v1zM363 705h.1M364 707h.1M365 719h.1M365 714v1h-1zM365 712h.1M365 706h.1M366 712h.1"/>
<path d="M371 718h.1M371 715h.1M166 720h.1M168 728h.1M168 726h.1M170 730h.1M170 723h.1M171 725h.1M173 725h.1M175 725h.1M176 732h.1M359 728v1"/>
<path d="M360 731h.1M360 720h.1M364 720h.1M364 721h.1M365 726h.1M366 728h.1M368 730v1h-1zM368 727h.1"/>
</g>
<!-- layer: HIDDEN -->
<path d="M129 200h272M180 597h177M180 596h177M182 593h173M182 611h173" fill="none" stroke="#000" stroke-width=".62"/>
<!-- layer: ELE 1 -->
<path d="M174 101h206" fill="none" stroke="#000" stroke-width=".62"/>
<text font-size="16" x="174" y="97">PROPOSED PLAN LAYOUT</text>
<g font-size="13.3">
<text x="388" y="208">A'</text>
<text x="131" y="221">A</text>
</g>
<g font-size="12.7">
<text x="211" y="514">PROPOSED PLAN</text>
<text x="234" y="762">SECTION A-A'</text>
</g>
<g font-size="8.9">
<text x="333" y="19">REVISED BY</text>
<text x="394" y="21">SIGN</text>
<text x="435" y="21">DATE</text>
<text x="434" y="36">07.11.22</text>
<text x="338" y="36">MAHESH S.</text>
<text x="338" y="50">MAHESH S.</text>
<text x="434" y="49">29.11.22</text>
<text x="338" y="63">MAHESH S.</text>
<text x="434" y="63">30.12.22</text>
</g>
<g font-size="8.3">
<text x="80" y="782">THE STRUCTURE AROUND THE CUT OUT SHOULD BE OF CONCRETE FOR FOR PROPER FASTENING OF ROOF.</text>
<text x="80" y="792">TOP SURFACE SHOULD BE OF GRANITE 20MM FOR SMOOTH FUNCTIONING OF ROOF.</text>
<text x="80" y="802">ROOF EXTENSION IS SHOWN FOR ONLY REFERENCE. IT CAN BE MODIFIED AS PER THE WORK UNDERTAKEN.</text>
<text x="80" y="812">GRADIENT OF 50MM NEED TO BE PROVIDED ALONG THE OUTER LENGTH TO AVOID WATER STAGNANCY IN</text>
<text x="80" y="832">AL PROFILE - POWDER COATED</text>
</g>
<g font-size="8.2">
<text x="80" y="842">GASKET - EPDM</text>
<text x="80" y="852">MOTOR - ITALIAN/GERMAN MAKE</text>
<text x="80" y="863">ALL DIMENSION IN MM.</text>
<text x="62" y="873">9.</text>
<text x="80" y="873">PROPOSED CIVIL PLAN LAYOUT</text>
<text x="80" y="883">(IN CLIENT SCOPE)</text>
</g>
<text font-size="8.1" x="80" y="822">GUIDE RAIL.</text>
<g font-size="8">
<text x="37" y="17">REV.</text>
<text x="67" y="17">DESCRIPTION.</text>
<text x="37" y="32">000</text>
<text x="67" y="35">RELEASED GA DWG FOR APPROVAL</text>
<text x="37" y="46">001</text>
<text x="67" y="48">MODIFIED GA DWG PER SITE VISIT CHANGES</text>
<text x="37" y="66">002</text>
<text x="67" y="64">MODIFIED GA DWGs PER SPECIFIC ROOF OUT OF TWO</text>
</g>
<g font-size="7.7">
<text x="62" y="791">2.</text>
<text x="62" y="811">4.</text>
</g>
<g font-size="7.6">
<text x="62" y="801">3.</text>
<text x="62" y="832">5.</text>
<text x="62" y="842">6.</text>
<text x="62" y="861">8.</text>
</g>
<text font-size="7.5" x="62" y="851">7.</text>
<text font-size="7.2" x="62" y="781">1.</text>
<g font-size="6.4">
<text x="426" y="873">CLIENT - MEHTA HOUSE</text>
<text x="426" y="882">LOCATION - AHMEDABAD</text>
<text x="426" y="891">PRODUCT - RETRACTABLE ROOF</text>
<text x="426" y="900">NIHVA\22-23\02XX</text>
<text x="552" y="900">REV- 0</text>
<text x="425" y="909">SCALE: NTS</text>
<text x="529" y="909">SHEET: 01 OF 01</text>
</g>
<g font-size="6.2">
<text x="321" y="849">PROPOSED CIVIL PLAN LAYOUT</text>
<text x="317" y="857">3600 X 4350 MM (IN CLIENT SCOPE)</text>
</g>
<g font-size="5.4">
<text x="344" y="864">NAME</text>
<text x="375" y="864">SIGN</text>
<text x="400" y="864">DATE</text>
<text x="339" y="872">MAHESH S.</text>
<text x="396" y="871">07.11.22</text>
<text x="339" y="881">MAHESH S.</text>
<text x="396" y="880">07.11.22</text>
<text x="340" y="891">VIJAY T.</text>
<text x="396" y="889">07.11.22</text>
</g>
<g font-size="4.8">
<text x="316" y="872">DRAWN</text>
<text x="316" y="880">CHECK</text>
<text x="316" y="890">APPRD.</text>
</g>
<text font-size="4.7" x="318" y="840">TITLE</text>
<text font-size="4.5" x="332" y="909">ALL DIMENSION ARE IN mm</text>
<text font-size="4.2" x="316" y="899">If any queries contact : projectsautomation@nihva.com</text>
<g font-size="3.9">
<text x="321" y="831">This</text>
<text x="333" y="831">drawing</text>
<text x="352" y="831">&amp;</text>
<text x="359" y="831">design</text>
<text x="382" y="831">the</text>
<text x="392" y="831">property</text>
<text x="413" y="831">of</text>
<text x="420" y="831">NIHVA</text>
<text x="435" y="831">TECHNOLOGIES.</text>
<text x="472" y="831">Not</text>
<text x="483" y="831">to</text>
<text x="490" y="831">be</text>
<text x="510" y="831">or</text>
<text x="534" y="831">to</text>
<text x="541" y="831">any</text>
<text x="552" y="831">other</text>
<text x="566" y="831">concern.</text>
</g>
</svg>
